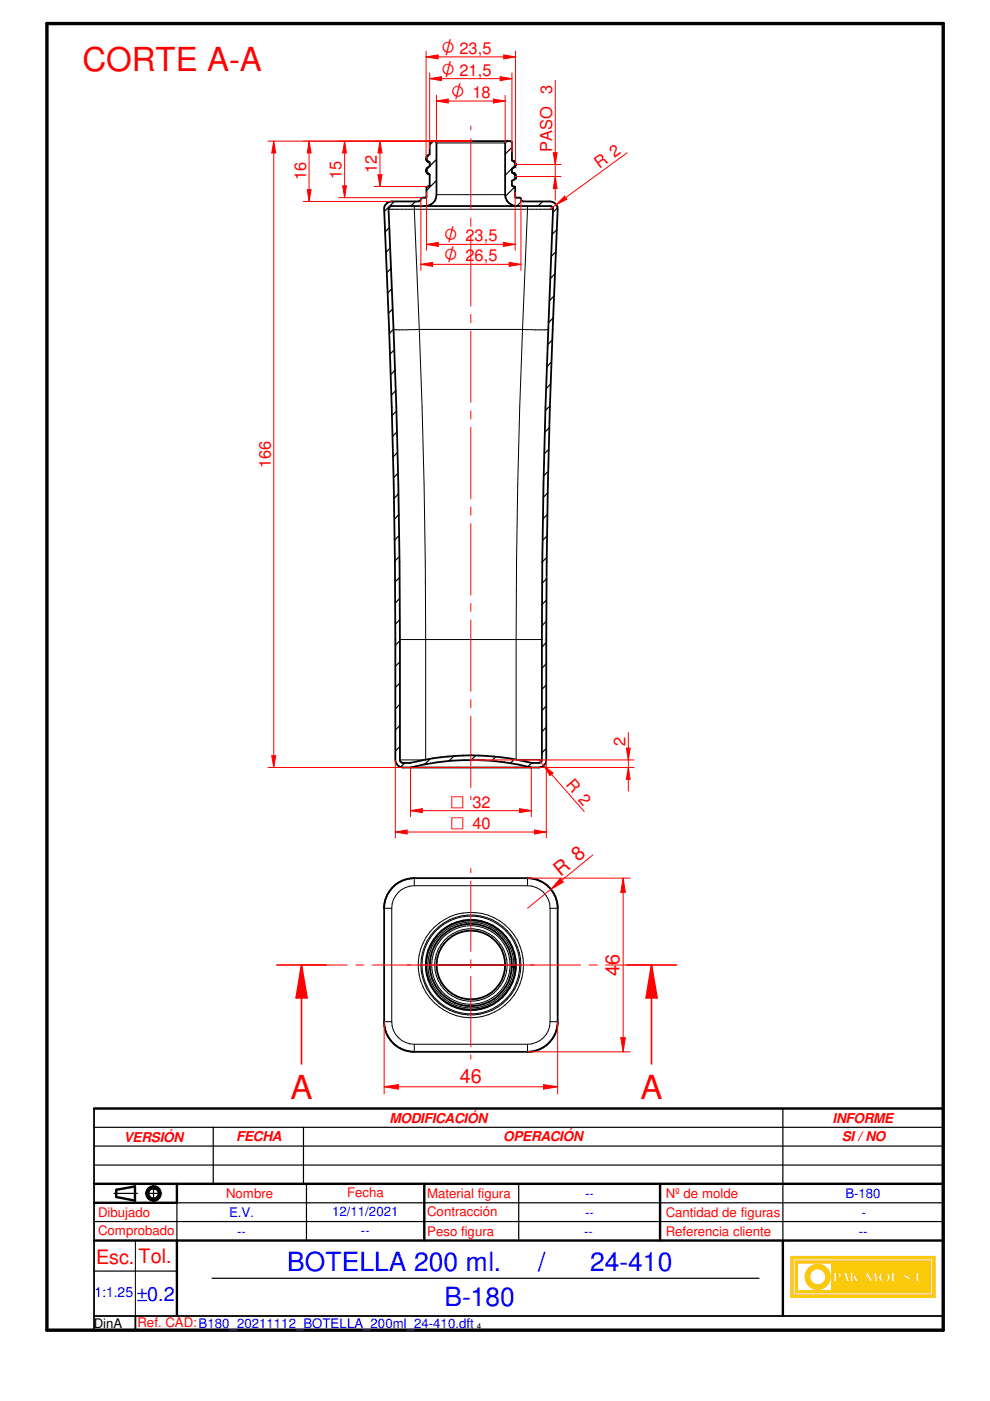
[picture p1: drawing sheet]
<svg xmlns="http://www.w3.org/2000/svg" width="210mm" height="297mm" viewBox="0 0 210 297" stroke-linecap="round" stroke-linejoin="round" font-family="sans-serif">
<path d="M9.9 5h190.1v277h-190.1z" fill="none" stroke="#000" stroke-width=".72"/>
<g fill="none" stroke="#000" stroke-width=".51">
<path d="M19.9 255h17.6M19.9 251h180.1M24.6 252.3v1.5M28.6 251.5v3.1M140 251v12M19.9 263h180.1M166 263v16"/>
<circle cx="32.5" cy="253" r="1.5"/>
<circle cx="32.6" cy="253" r="1.14"/>
</g>
<path d="M19.9 235v47h180.1v-47M19.9 279h180.1M28.7 279v3" fill="none" stroke="#000" stroke-width=".38"/>
<g fill="none" stroke="#000" stroke-width=".25">
<path d="M45.2 239v12M64.3 239v12M166 235v28M19.9 247h180.1M19.9 259h180.1M24.1 253h5M30.8 253h3.5M32.6 251.3v3.5M37.5 255v8M65 251v12M110 251v12M19.9 269.5h17.6"/>
<path d="M45 271h116"/>
</g>
<g fill="#faca0a">
<path d="M167.7 266.4v8.6h30.5v-8.6zM168.1 266.9h29.7v7.7h-29.7z" fill-rule="evenodd"/>
<path d="M168.6 267.3v6.8h28.7v-6.8zM193.1 271.5a.3 .3 0 0 1 .6 0 .3 .3 0 0 1-.6 0zM194.2 269.7h.6v1.9h.8v.2h-1.4zM195.9 271.4l.4-.1v.4l-.3 .1zM169.1 267.8h7.2v5.8h-7.2zM176.8 269.7h.8a.61 .61 0 0 1 .8 .5 .61 .61 0 0 1-.6 .7h-.4v.9h-.6zM179 269.7h.5l.6 2.1h-.6l-.1-.4h-.6l-.2 .4h-.2zM180.3 269.7h.5v.9l.8-.9h.3l-.5 .7 .7 1.4h-.7l-.5-.9-.1 .9h-.5zM182.2 270.6h.8v.2h-.8zM183.7 269.7h.3l.7 1.4 .8-1.4h.3l.3 2.1h-.6l-.1-1.2-.7 1.2h-.2l-.6-1.2-.2 1.2h-.4zM186.4 270.2a1.19 1.19 0 0 1 1.7-.4 1.19 1.19 0 0 1 .3 1.7 1.2 1.2 0 0 1-1.5 .2 1.2 1.2 0 0 1-.5-1.5zM189 269.7h.6v1.9h.8v.2h-1.4zM191.6 270a.73 .73 0 0 1 .8-.3 .73 .73 0 0 1 .6 .6l-.3 .1a.35 .35 0 0 0-.3-.5 .35 .35 0 0 0-.4 .4l.3 .1a.74 .74 0 0 1 .6 1.1 .74 .74 0 0 1-1.2 .1l-.1-.5h.2v.3a.35 .35 0 0 0 .5 .2 .35 .35 0 0 0 .1-.5 .88 .88 0 0 1-.8-1.1z" fill-rule="evenodd"/>
</g>
<g fill="none" stroke="#faca0a" stroke-width=".25">
<path d="M176.8 269.7h.8a.63 .63 0 0 1 .7 .3 .63 .63 0 0 1 0 .8l-.9 .1v.9h-.6zM179 269.7h.5l.6 2.1h-.6l-.1-.4h-.6l-.2 .4h-.2zM180.3 269.7h.5v.9l.8-.9h.3l-.5 .7 .7 1.4h-.7l-.5-.9-.1 .9h-.5zM183.7 269.7h.3l.7 1.4 .8-1.4h.3l.3 2.1h-.6l-.1-1.2-.7 1.2h-.2l-.6-1.2-.2 1.2h-.4zM186.4 270.2a1.19 1.19 0 0 1 1.7-.4 1.19 1.19 0 0 1 .3 1.7 1.2 1.2 0 0 1-1.5 .2 1.2 1.2 0 0 1-.5-1.5zM191.8 271.3h.1M192.2 271.7l-.4-.3v-.3h-.2a.73 .73 0 0 0 .4 .7 .73 .73 0 0 0 .8-.1M192.2 271.7h.1M192.2 269.7l-.4 .2-.2 .4a1.24 1.24 0 0 0 .9 1l.1 .1M192.3 269.7h.1M192.3 269.7l.6 .3 .1 .3-.3 .1a.35 .35 0 0 0-.3-.5 .35 .35 0 0 0-.4 .4l1 .6-.2 .8M192.3 270.4h.1"/>
<path d="M192.6 271.4h.1M192.6 271.4l-.4 .3M192.8 271.7h.1"/>
</g>
<path d="M171.3 269.1a2.65 2.65 0 0 1 2.9-.9 2.65 2.65 0 0 1 1.8 2.4h-.9a1.75 1.75 0 0 0-2.6-1.4 1.75 1.75 0 0 0 0 3 1.75 1.75 0 0 0 2.6-1.4h.9a2.66 2.66 0 0 1-3.6 2.4 2.66 2.66 0 0 1-1.1-4.1z" fill-rule="evenodd" fill="#faca0a"/>
<path d="M171.5 268.9a2.65 2.65 0 0 1 2.8-.7 2.65 2.65 0 0 1 1.7 2.4h-.9a1.74 1.74 0 0 0-2.6-1.4 1.74 1.74 0 0 0 0 3 1.74 1.74 0 0 0 2.6-1.4h.9a2.65 2.65 0 0 1-3.7 2.3 2.65 2.65 0 0 1-.8-4.2z" fill="none" stroke="#faca0a" stroke-width=".25"/>
<path d="M177.4 270l.4 .2v.4l-.3 .2h-.1z" fill-rule="evenodd" fill="#faca0a"/>
<path d="M177.4 270l.4 .2v.4l-.3 .2h-.1z" fill="none" stroke="#faca0a" stroke-width=".25"/>
<path d="M179.1 270.3l.2 .8h-.5z" fill="#faca0a"/>
<path d="M179.1 270.3l.2 .8h-.5z" fill="none" stroke="#faca0a" stroke-width=".25"/>
<path d="M187.1 270.2a.65 .65 0 0 1 .8-.1 .65 .65 0 0 1 .3 .7 .68 .68 0 0 1-.7 .9 .68 .68 0 0 1-.6-.9z" fill-rule="evenodd" fill="#faca0a"/>
<g fill="none" stroke="#faca0a" stroke-width=".25">
<path d="M167.7 266.4h30.5v8.6h-30.5zM168.1 266.9h29.7v7.7h-29.7zM168.6 267.3h28.7v6.8h-28.7zM169.1 267.8h7.2v5.8h-7.2zM182.2 270.6h.8v.2h-.8zM187.2 270l.3-.1a.9 .9 0 0 1 .6 .9 .9 .9 0 0 1-.6 .9 .96 .96 0 0 1-.3-1.7zM189 269.7h.6v1.9h.8v.2h-1.4zM194.2 269.7h.6v1.9h.8v.2h-1.4zM195.9 271.4l.4-.1v.4l-.3 .1z"/>
<circle cx="193.4" cy="271.5" r=".27"/>
</g>
<path d="M19.9 235h180.1M24.6 253.8l4 .8M28.6 251.5l-4 .8M37.5 251v4M90 251v12M37.5 263v16" fill="none" stroke="#000" stroke-width=".51"/>
<path d="M19.9 239h180.1M19.9 235h180.1M45.2 235h.1M64.3 235h.1M19.9 243h180.1M37.5 255h162.5" fill="none" stroke="#000" stroke-width=".25"/>
<g fill="none" stroke="#000" stroke-width=".21">
<path d="M81.4 192.6h1.7M83.1 192.6v24M87.8 187.8h24M87.8 187.8a4.8 4.8 0 0 0-4.7 4.8M87.8 186.2v1.6M111.8 187.8a4.8 4.8 0 0 1 4.8 4.8M111.8 186.2v1.6M116.6 192.6v24M116.6 192.6h1.6M81.4 216.6h1.7M83.1 216.6a4.8 4.8 0 0 0 4.7 4.8M108.5 205.1h.4"/>
<path d="M108.9 205.1l.4 .3M109 204.8a9.1 9.1 0 0 0-13.1-8.5 9.1 9.1 0 0 0-1.6 15.5 9.1 9.1 0 0 0 14.5-5.5l.1-1.2M109 204.8l-.1 .3M116.6 216.6a4.8 4.8 0 0 1-4.8 4.8M116.6 216.6h1.6M87.8 221.4h24M87.8 221.4v1.6M111.8 221.4v1.6M28.7 263v16"/>
<circle cx="99.8" cy="204.6" r="10.4"/>
<circle cx="99.8" cy="204.6" r="9.6"/>
<circle cx="99.8" cy="204.6" r="8.3"/>
<circle cx="99.8" cy="204.6" r="10.6"/>
<circle cx="99.9" cy="204.6" r="7.7"/>
<circle cx="99.9" cy="204.6" r="11.1"/>
</g>
<g fill="none" stroke="#000" stroke-width=".38">
<path d="M83.1 188.3l.7-.7a6.4 6.4 0 0 1 3.8-1.4h24.4l1.8 .3 .8 .3a7.3 7.3 0 0 1 2.7 2.4l.5 .9 .4 2.1v24.9a6.5 6.5 0 0 1-1.6 3.8l-.6 .5a6.7 6.7 0 0 1-3.9 1.6h-24.4a6.3 6.3 0 0 1-4.7-2.2l-1.1-1.7-.5-2.1v-24.9l.4-1.6 .4-1zM92.5 204.6h14.6M108 209.4l-.1 .1M108.5 204.6l.5 .2 .2 .3a9.5 9.5 0 0 1-10.5 8.9 9.5 9.5 0 0 1-8.3-11 9.5 9.5 0 0 1 11.5-7.6 9.4 9.4 0 0 1 7.4 10"/>
<circle cx="99.8" cy="204.6" r="8.7"/>
<circle cx="99.8" cy="204.6" r="7.3"/>
</g>
<path d="M63.9 204.6h9.7M75.4 204.6h1.7M78.9 204.6h19.5M100.2 204.6h1.7M103.7 204.6h19.4M124.9 204.6h1.7M128.4 204.6h9.7" fill="none" stroke="#f00" stroke-width=".21"/>
<path d="M69.2 204.6h-5.3v21M132.9 204.6h5.2" fill="none" stroke="#f00" stroke-width=".34"/>
<path d="M63.9 204.6l1.2 7h-2.3z" fill="#f00"/>
<path d="M63.9 204.6l1.2 7h-2.3zM138.1 204.6v21" fill="none" stroke="#f00" stroke-width=".34"/>
<path d="M138.1 204.6l1.2 7h-2.3z" fill="#f00"/>
<path d="M58.7 204.6h5.2M138.1 204.6l1.2 7h-2.3zM138.1 204.6h5.3" fill="none" stroke="#f00" stroke-width=".34"/>
<g fill="none" stroke="#000" stroke-width=".25">
<path d="M90.9 35.4l-.5 .5M91.9 29.9l-.8 .8M92.5 33.8l-1.4 1.4M92.5 38.3l-2.1 2.1M108.5 31.2l-1.4 1.5M109.2 39.6l-2.1 2M109.3 35l-2.2 2.2M82.5 48.3l-.9 .9M82.7 52.6l-.9 .9M82.9 56.9l-.9 .9M83.6 42.7l-2.2 2.2M88.1 42.7l-1 1"/>
<path d="M110.7 42.6l-1.1 1.1M115.1 42.7l-1 1M117.7 58l-1 1.1M117.9 53.4l-1 1M118.1 48.7l-1 1M118.2 44.1l-.9 .9M83.1 61.2l-.9 .9M83.3 65.5l-1 .9M83.4 69.8l-.9 .9M83.6 74.2l-.9 .9M83.8 78.5l-1 .9M116.9 76.7l-.9 1.1"/>
<path d="M117.1 72.1l-1 1M117.3 67.4l-1 1M117.5 62.7l-1 1.1M83.9 82.8l-.9 .9M84.1 87.2l-1 .9M84.2 91.5l-1 1M84.3 95.9l-.9 1M116.2 99.9l-.9 1M116.3 95.3l-.9 1M116.5 90.7l-1 1M116.6 86.1l-1 .9M116.8 81.4l-1 1"/>
<path d="M84.4 100.3l-1 1M84.5 104.7l-.9 1M84.6 109.1l-.9 1M84.6 113.5l-.9 1M84.7 118l-1 .9M116 118.2l-1 .9M116 113.6l-1 1M116.1 109.1l-1 .9M116.2 104.5l-1 1M84.8 122.4l-1 1M84.8 126.9l-1 .9M84.8 131.4l-1 .9"/>
<path d="M84.8 135.8l-1 1M115.8 136.2l-.9 1M115.9 127.2l-1 1M115.9 131.7l-1 1M115.9 122.7l-1 1M84.8 140.3l-1 1M84.8 144.8l-1 1M84.8 149.3l-1 1M84.8 153.8l-1 1M84.8 158.3l-1 1M115.8 140.7l-.9 1M115.8 145.2l-.9 1"/>
<path d="M115.8 149.7l-.9 1M115.8 154.2l-.9 1M115.8 158.7l-.9 .9M85.8 161.8l-.9 .8M91.2 160.9l-1.2 1.2M96.3 160.3l-1.1 1M100.9 160.2l-1 .9M105.1 160.4l-.9 .9M109.1 161l-.9 .8M112.7 161.8l-.8 .8"/>
</g>
<g fill="none" stroke="#000" stroke-width=".38">
<path d="M90.3 36.2l.3 .5M90.4 36.4l.4 .4M90.6 33.1l-.3 .5M90.6 33l.5-.3v-2.4l.4-.4h16.7l.3 .2v.2v3.7M90.6 36.7l.1 .1M90.7 36.8l.4 .2M90.8 34.3l-.5-.7 .2 .5 .6 .4M90.8 34.3l.3 .2M90.8 36.9l.3 .1M91.1 37v2.3v.2l-.6 .1-.1 .2v2.1l-1.1 .1a.73 .73 0 0 1-.6 .7h-5.6a1.63 1.63 0 0 0-1.7 1.7 2122 2122 0 0 1 2.5 117.2 1.6 1.6 0 0 0 1.5 1.1h28.9a1.55 1.55 0 0 0 1.5-1.6 2044.1 2044.1 0 0 1 2.4-117.2 1.71 1.71 0 0 0-1.6-1.2h-5.6a.73 .73 0 0 1-.6-.7l-1.1-.1-.1-.2v-2.1l-.4-.1-.3-.2v-1l.7-.4M91.1 34.5v.8l-.6 .4-.2 .5M92.2 29.9l.3 .2v.2v11a2.38 2.38 0 0 1-2.3 2.4"/>
<path d="M107.5 29.9l-.4 .4v11a2.46 2.46 0 0 0 2.4 2.4M108.5 34l.6 .3M108.5 34l.8 .6M108.5 36.5l.4 .2 .4 .7M109.1 35.5l-.6 .3v.8l.7 .4M109.1 34.3a.75 .75 0 0 1 0 1.1M109.2 37v.8M82.7 43.8l33.9-.1 .6 .3a2200.4 2200.4 0 0 0-2.4 117.5l-.5 .3h-1.5a52.8 52.8 0 0 0-25.9 0h-1.5l-.5-.3a2200.4 2200.4 0 0 0-2.4-117.5zM87 162.7a52.5 52.5 0 0 1 25.6 0"/>
</g>
<g fill="none" stroke="#000" stroke-width=".21">
<path d="M92.5 30.3h14.6M82.4 44.4h34.9M87.8 43.7l1.1 26.1M92.5 41.3h14.6M111.8 43.7l-1 26.1M83.4 69.8h5.5M88.9 69.8a1815.9 1815.9 0 0 1 1.4 91.2M88.9 69.8h21.9M110.8 69.8a1816.5 1816.5 0 0 0-1.4 91.3M110.8 69.8h5.4M84.8 135.6h30.1M84.8 161.1h5"/>
<path d="M109.8 161.1h5.1"/>
</g>
<g fill="#000">
<circle cx="90.3" cy="33.6" r=".19"/>
<circle cx="90.3" cy="36.2" r=".19"/>
<circle cx="90.6" cy="33.1" r=".19"/>
<circle cx="90.6" cy="36.7" r=".19"/>
<circle cx="90.8" cy="36.8" r=".19"/>
<circle cx="90.8" cy="36.9" r=".19"/>
<circle cx="90.8" cy="34.3" r=".19"/>
<circle cx="108.9" cy="34.2" r=".19"/>
<circle cx="108.9" cy="36.7" r=".19"/>
<circle cx="109.1" cy="34.3" r=".19"/>
<circle cx="109.1" cy="35.4" r=".19"/>
<circle cx="109.2" cy="37" r=".19"/>
<circle cx="109.2" cy="37.8" r=".19"/>
<circle cx="109.3" cy="34.9" r=".19"/>
<circle cx="109.3" cy="37.5" r=".19"/>
</g>
<g fill="none" stroke="#f00" stroke-width=".21">
<path d="M99.8 26.7v.9M99.8 29.4v15.1M99.8 46.3v1.7M99.8 49.8v15.1M99.8 66.7v1.7M99.8 70.2v15.1M99.8 87.1v1.7M99.8 90.6v15.1M99.8 107.5v1.7M99.8 111v15.2M99.8 127.9v1.7M99.8 131.4v15.2"/>
<path d="M99.8 148.3v1.8M99.8 151.8v15.2M99.8 168.8v.8M99.8 184.1v.9M99.8 186.8v14.9M111.8 186.2h21.8M132.1 186.2l.5 3h-1zM86.3 204.6h.9M88.9 204.6h21.8M99.8 203.5v1.7M99.8 207v14.9M112.5 204.6h.8"/>
<path d="M99.8 223.7v.8M111.8 223h21.8"/>
</g>
<path d="M132.1 186.2l.5 3h-1z" fill="#f00"/>
<path d="M131.6 220h1l-.5 3z" fill="none" stroke="#f00" stroke-width=".21"/>
<path d="M131.6 220h1l-.5 3z" fill="#f00"/>
<path d="M132.1 186.2v36.8M81.4 216.6v15.3M118.2 216.6v15.3M81.4 230.4l3.1-.4v.9z" fill="none" stroke="#f00" stroke-width=".21"/>
<path d="M81.4 230.4l3.1-.4v.9z" fill="#f00"/>
<path d="M115.2 230l3 .4-3 .5z" fill="none" stroke="#f00" stroke-width=".21"/>
<path d="M115.2 230l3 .4-3 .5z" fill="#f00"/>
<path d="M118.8 186.3l.6 .7-2.6 1.6zM125.7 181.3l-13.9 11.3M81.4 230.4h36.8" fill="none" stroke="#f00" stroke-width=".21"/>
<path d="M118.8 186.3l.6 .7-2.6 1.6z" fill="#f00"/>
<path d="M92.5 20.2v10.1M92.5 21.4l2.5-.4v.8zM107.1 20.2v10.1" fill="none" stroke="#f00" stroke-width=".21"/>
<path d="M92.5 21.4l2.5-.4v.8z" fill="#f00"/>
<path d="M104.6 21l2.5 .4-2.5 .4z" fill="none" stroke="#f00" stroke-width=".21"/>
<path d="M104.6 21l2.5 .4-2.5 .4z" fill="#f00"/>
<path d="M91.1 15.5v16M91.1 16.7l2.5-.4v.8zM108.5 15.5v16.7M92.5 21.4h14.6" fill="none" stroke="#f00" stroke-width=".21"/>
<path d="M91.1 16.7l2.5-.4v.8z" fill="#f00"/>
<path d="M106 16.3l2.5 .4-2.5 .4z" fill="none" stroke="#f00" stroke-width=".21"/>
<path d="M106 16.3l2.5 .4-2.5 .4z" fill="#f00"/>
<path d="M90.3 10.8v22.8M90.3 12.1l2.6-.5v.9zM91.1 16.7h17.4M109.3 10.8v24.1" fill="none" stroke="#f00" stroke-width=".21"/>
<path d="M90.3 12.1l2.6-.5v.9z" fill="#f00"/>
<path d="M106.8 11.6l2.5 .5-2.5 .4z" fill="none" stroke="#f00" stroke-width=".21"/>
<path d="M106.8 11.6l2.5 .5-2.5 .4z" fill="#f00"/>
<path d="M90.3 12.1h19M90.4 40.7v12.4M90.4 51.8l2.5-.4v.8zM109.2 40.7v12.4" fill="none" stroke="#f00" stroke-width=".21"/>
<path d="M90.4 51.8l2.5-.4v.8z" fill="#f00"/>
<path d="M106.7 51.4l2.5 .4-2.5 .4z" fill="none" stroke="#f00" stroke-width=".21"/>
<path d="M106.7 51.4l2.5 .4-2.5 .4z" fill="#f00"/>
<path d="M89.2 42.2v15.1M89.2 56l2.5-.4v.9zM90.4 51.8h18.8M110.4 42.2v15.1" fill="none" stroke="#f00" stroke-width=".21"/>
<path d="M89.2 56l2.5-.4v.9z" fill="#f00"/>
<path d="M107.9 55.6l2.5 .4-2.5 .5z" fill="none" stroke="#f00" stroke-width=".21"/>
<path d="M107.9 55.6l2.5 .4-2.5 .5z" fill="#f00"/>
<path d="M79.3 29.9h20.5M79.3 39.5h11.5M80.6 29.9l.4 2.5h-.9zM89.2 56h21.2" fill="none" stroke="#f00" stroke-width=".21"/>
<path d="M80.6 29.9l.4 2.5h-.9z" fill="#f00"/>
<path d="M80.1 37h.9l-.4 2.5z" fill="none" stroke="#f00" stroke-width=".21"/>
<path d="M80.1 37h.9l-.4 2.5z" fill="#f00"/>
<path d="M71.8 29.9h28M73.1 29.9l.3 2.5h-.8zM80.6 29.9v9.6M71.8 41.9h17.7" fill="none" stroke="#f00" stroke-width=".21"/>
<path d="M73.1 29.9l.3 2.5h-.8z" fill="#f00"/>
<path d="M72.6 39.4h.8l-.3 2.5z" fill="none" stroke="#f00" stroke-width=".21"/>
<path d="M72.6 39.4h.8l-.3 2.5z" fill="#f00"/>
<path d="M64.3 29.9h35.5M65.5 29.9l.5 2.5h-.8zM73.1 29.9v12M64.3 42.7h18.8" fill="none" stroke="#f00" stroke-width=".21"/>
<path d="M65.5 29.9l.5 2.5h-.8z" fill="#f00"/>
<path d="M65.2 40.2h.8l-.5 2.5z" fill="none" stroke="#f00" stroke-width=".21"/>
<path d="M65.2 40.2h.8l-.5 2.5z" fill="#f00"/>
<path d="M56.8 29.9h43M65.5 29.9v12.8M56.8 162.7h43M57.6 160.2h.9l-.5 2.5z" fill="none" stroke="#f00" stroke-width=".21"/>
<path d="M57.6 160.2h.9l-.5 2.5z" fill="#f00"/>
<path d="M58 29.9l.5 2.5h-.9z" fill="none" stroke="#f00" stroke-width=".21"/>
<path d="M58 29.9l.5 2.5h-.9z" fill="#f00"/>
<path d="M58 29.9v132.8M83.8 161.1v16.6M83.8 176.4l2.5-.4v.8zM115.8 161.1v16.6" fill="none" stroke="#f00" stroke-width=".21"/>
<path d="M83.8 176.4l2.5-.4v.8z" fill="#f00"/>
<path d="M113.3 176l2.5 .4-2.5 .4z" fill="none" stroke="#f00" stroke-width=".21"/>
<path d="M113.3 176l2.5 .4-2.5 .4z" fill="#f00"/>
<path d="M83.8 176.4h32M87 162.7v10.4M87 171.9l2.5-.5v.9zM112.6 162.7v10.4" fill="none" stroke="#f00" stroke-width=".21"/>
<path d="M87 171.9l2.5-.5v.9z" fill="#f00"/>
<path d="M110.2 171.4l2.4 .5-2.4 .4z" fill="none" stroke="#f00" stroke-width=".21"/>
<path d="M110.2 171.4l2.4 .5-2.4 .4z" fill="#f00"/>
<path d="M132.8 158.6h.8l-.4 2.5zM87 171.9h25.6M99.8 161.1h34.7M99.8 162.7h34.7" fill="none" stroke="#f00" stroke-width=".21"/>
<path d="M132.8 158.6h.8l-.4 2.5z" fill="#f00"/>
<path d="M133.2 162.7l.4 2.5h-.8z" fill="none" stroke="#f00" stroke-width=".21"/>
<path d="M133.2 162.7l.4 2.5h-.8z" fill="#f00"/>
<path d="M133.2 155.3v12.4M114.3 161.1l9.6 10.9M115.3 162.3l2 1.6-.7 .6z" fill="none" stroke="#f00" stroke-width=".21"/>
<path d="M115.3 162.3l2 1.6-.7 .6z" fill="#f00"/>
<path d="M133 32.4l-16.4 11.9M119.7 41.6l.5 .6-2.3 1.2z" fill="none" stroke="#f00" stroke-width=".21"/>
<path d="M119.7 41.6l.5 .6-2.3 1.2z" fill="#f00"/>
<path d="M109.3 34.9h9.7M109.3 37.4h9.7M117.3 32.4h.8l-.4 2.5z" fill="none" stroke="#f00" stroke-width=".21"/>
<path d="M117.3 32.4h.8l-.4 2.5z" fill="#f00"/>
<path d="M117.7 37.4l.4 2.6h-.8z" fill="none" stroke="#f00" stroke-width=".21"/>
<path d="M117.7 37.4l.4 2.6h-.8z" fill="#f00"/>
<path d="M117.7 17v25.5" fill="none" stroke="#f00" stroke-width=".21"/>
<g font-size="7" fill="#f00">
<text x="17.5" y="15">CORTE A-A</text>
<text x="61.6" y="233.1">A</text>
<text x="135.8" y="233.1">A</text>
</g>
<g font-size="5.6" fill="#00f">
<text x="60.9" y="269.4">BOTELLA 200 ml.</text>
<text x="114.1" y="269.4">/</text>
<text x="125.1" y="269.4">24-410</text>
<text x="94.2" y="276.9">B-180</text>
</g>
<g font-size="4.2" fill="#f00">
<text x="118.9" y="185.9" transform="rotate(-39 118.9 185.9)">R 8</text>
<text x="131.4" y="206.9" transform="rotate(-90 131.4 206.9)">46</text>
<text x="97.5" y="229.7">46</text>
<text x="20.4" y="267.9">Esc.</text>
<text x="29.3" y="267.9">Tol.</text>
</g>
<text font-size="4.2" fill="#00f" x="28.9" y="275.8">±0.2</text>
<g font-size="3.9" fill="#f00">
<text x="93.6" y="11.4">O 23,5</text>
<text x="93.6" y="16">O 21,5</text>
<text x="95.6" y="20.8">O 18</text>
<text x="94.1" y="51.2">O 23,5</text>
<text x="94.1" y="55.4">O 26,5</text>
<text x="95.6" y="171.2">q 32</text>
<text x="95.6" y="175.8">q 40</text>
</g>
<g font-size="3.5" fill="#f00">
<text x="117.1" y="19.9" transform="rotate(-90 117.1 19.9)">3</text>
<text x="117.1" y="32.3" transform="rotate(-90 117.1 32.3)">PASO</text>
<text x="127.1" y="35.9" transform="rotate(-36 127.1 35.9)">R 2</text>
<text x="64.9" y="38.3" transform="rotate(-90 64.9 38.3)">16</text>
<text x="72.4" y="37.9" transform="rotate(-90 72.4 37.9)">15</text>
<text x="79.9" y="36.7" transform="rotate(-90 79.9 36.7)">12</text>
<text x="57.4" y="99.3" transform="rotate(-90 57.4 99.3)">166</text>
<text x="132.6" y="158.1" transform="rotate(-90 132.6 158.1)">2</text>
<text x="119.8" y="166.5" transform="rotate(48 119.8 166.5)">R 2</text>
</g>
<text font-size="3" fill="#00f" x="20" y="275.1">1:1.25</text>
<g font-size="2.9" fill="#f00">
<text x="82.6" y="238">MODIFICACIÓN</text>
<text x="176.5" y="238">INFORME</text>
<text x="26.2" y="242.1">VERSIÓN</text>
<text x="50.1" y="242">FECHA</text>
<text x="106.7" y="242">OPERACIÓN</text>
<text x="178.5" y="242">SI / NO</text>
</g>
<g font-size="2.8" fill="#f00">
<text x="20.8" y="257.9">Dibujado</text>
<text x="47.9" y="254">Nombre</text>
<text x="73.6" y="253.8">Fecha</text>
<text x="90.6" y="253.9">Material figura</text>
<text x="90.6" y="257.9">Contracción</text>
<text x="141.1" y="254">Nº de molde</text>
<text x="141.1" y="257.9">Cantidad de figuras</text>
<text x="20.8" y="261.9">Comprobado</text>
<text x="90.6" y="262">Peso figura</text>
<text x="141.1" y="262">Referencia cliente</text>
<text x="29.2" y="281.4">Ref. CAD:B180_20211112_BOTELLA_200ml_24-410.dft</text>
</g>
<g font-size="2.8" fill="#00f">
<text x="48.6" y="258">E.V.</text>
<text x="70.4" y="257.9">12/11/2021</text>
<text x="124" y="258">--</text>
<text x="124" y="254">--</text>
<text x="179.2" y="254">B-180</text>
<text x="182.8" y="257.9">-</text>
<text x="50.3" y="262">--</text>
<text x="76.5" y="261.9">--</text>
<text x="123.8" y="262">--</text>
<text x="182.1" y="262.1">--</text>
</g>
<text font-size="2.8" x="19.9" y="281.5">DinA</text>
<text font-size="1.7" x="101.1" y="281.7">4</text>
</svg>
